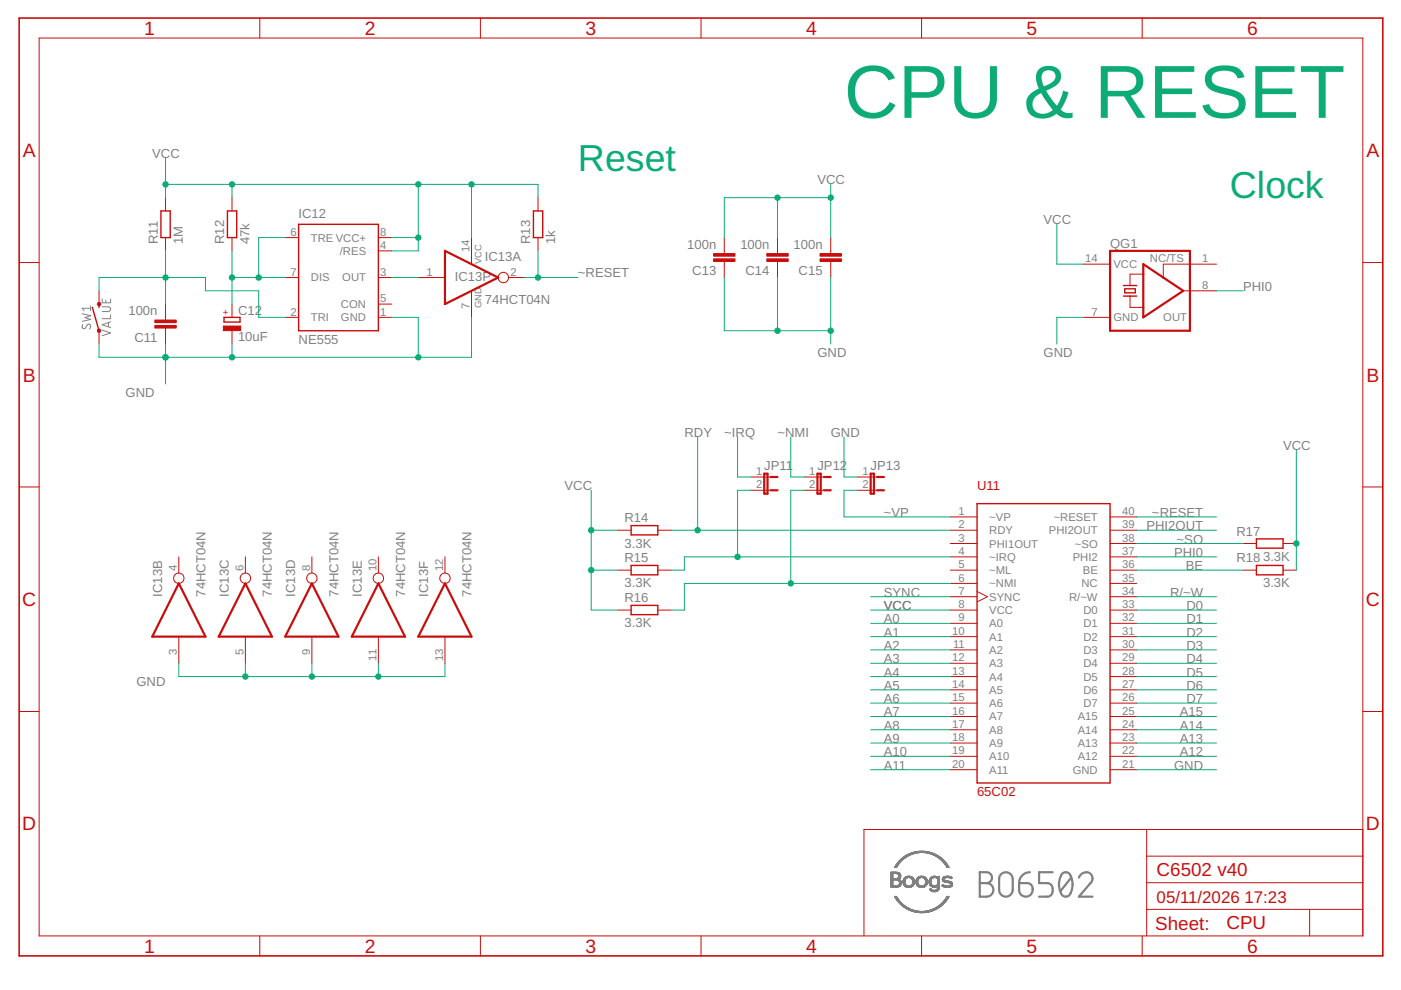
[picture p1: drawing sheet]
<svg xmlns="http://www.w3.org/2000/svg" width="297mm" height="210mm" viewBox="0 0 297 210" stroke-linecap="round" stroke-linejoin="round" font-family="sans-serif">
<g fill="none" stroke="#808080" stroke-width=".21">
<path d="M17.4 66.5l1.8 .4-1.2 .4 1.2 .4-1.8 .4M17.6 68.8a.46 .46 0 0 0-.2 .7 .46 .46 0 0 0 .7 .1l.4-.7a.45 .45 0 0 1 .6 0 .45 .45 0 0 1 0 .7l-.1 .1M19.2 65.4h-1.8l.4 .4M19.2 64.9v.9M21.7 65h1.2a.51 .51 0 0 1 .5 .6 .51 .51 0 0 1-.5 .5h-1.2M21.7 70l1.8 .6-1.8 .6M21.7 63.4v.8h1.8v-.8M22.4 63.6v.6M23 68.4v.9M23.5 68.2l-1.8 .7 1.8 .5M23.5 66.8v.8h-1.8M188.9 188.1h1.2"/>
<path d="M188.9 187.8h.4M188.9 187.7h.4M188.9 187.6h.4M188.9 187.5h.4M188.9 187.4h.4M188.9 187.3h.4M188.9 187.2h.4M188.9 187.1h.4M188.9 187h.4M188.9 186.9h.4M188.9 186.8h.4M188.9 186.7h.4"/>
<path d="M188.9 186.6h.4M188.9 186.6h1.9M188.9 186.5h1.9M188.9 186.5h1.8M188.9 186.2h.4M188.9 186.1h.4M188.9 186h.4M188.9 185.9h.4M188.9 185.8h.4M188.9 185.7h.4M188.9 185.6h.4M188.9 185.5h.4"/>
<path d="M188.9 185.4h.4M188.9 185.3h.4M188.9 185.2h.4M188.9 185.2h1.9M188.9 185.1h1.9M188.9 185.1h1.8M188.9 185l1.7 .1M188.9 185h1.6M188.9 184.9l1.4 .1M189.7 190.1h.4M189.7 183.9h.4M189.7 190.2h.5"/>
<path d="M189.8 190.2h.4M189.8 190.3h.4M189.8 190.4h.5M189.9 190.4l.4 .1M189.9 190.5h.5M189.9 183.5h.4M190 190.6h.4M190 190.6l.5 .1M190 187.8h.9M190.1 190.7h.4M190.1 185.2l.7 .1M190.1 190.8h.4"/>
<path d="M190.1 190.8h.5M190.1 183.9h-.4M190.1 183.8h-.4M190.2 190.9h.4M190.2 183.7l-.5 .1M190.2 190.9h.5M190.2 183.7h-.4M190.2 183.1h.4M190.2 186.6h.7M190.2 191h.5M190.3 183.6h-.5M190.3 191l.5 .1"/>
<path d="M190.3 183.5l-.4 .1M190.3 191.1h.5M190.3 185.3h.6M190.4 191.1h.4M190.4 183.5h-.5M190.4 191.2h.5M190.4 185.3l.5 .1M190.4 183.4h-.4M190.4 186.7h.5M190.5 191.2l.4 .1M190.5 183.3l-.5 .1M190.5 191.3h.5"/>
<path d="M190.5 188l-1.6 .1M190.5 186.7h.5M190.5 185.4h.4M190.5 183.3h-.4M190.5 186.1h.4M190.5 191.3l.6 .1M190.5 185.4l.4 .1M190.5 183.2l-.4 .1M190.6 186.4h-1.7M190.6 185.5h.4M190.6 183.2h-.5M190.6 186.8h.4"/>
<path d="M190.6 185.9h.4M190.6 191.4h.5M190.6 188h-1.7M190.6 185.6h.4M190.6 191.4l.6 .1M190.6 186.8l.4 .1M190.6 185.8h.4M190.6 185.7h.4M190.6 183.1h-.4M190.6 182.6h.5M190.7 187.5h.4M190.7 186.9h.4"/>
<path d="M190.7 187.4h.4M190.7 191.5h.5M190.7 187.9l-1.8 .1M190.7 187.3h.4M190.7 187h.4M190.7 183h-.5M190.7 187.2h.4M190.7 187.1h.4M190.7 186.3h-1.8M190.7 183h-.4M190.8 191.5l.4 .1M190.8 187.9h-1.9"/>
<path d="M190.8 186.2l-.8 .1M190.8 191.6h.5M190.8 182.9h-.5M190.8 191.6l.6 .1M190.8 186.2h-.6M190.8 182.9h-.4M190.8 182.4h.5M190.9 187.8l-2 .1M190.9 186.1l-.5 .1M190.9 182.8h-.5M190.9 186.1h-.4M190.9 191.7h.5"/>
<path d="M190.9 182.8h-.4M190.9 187.7l-.6 .1M190.9 186h-.4M191 191.7l.5 .1M191 187.7h-.6M191 182.7h-.5M191 191.8h.5M191 187.6h-.5M191 187.6h-.4M191 182.6l-.5 .1M191.1 187.5h-.5M191.1 191.9h.5"/>
<path d="M191.1 182.6h-.5M191.1 182.1h.5M191.1 191.9h.6M191.2 192h.5M191.2 182.5h-.5M191.2 182h.5M191.2 182.4l-.4 .1M191.3 192h.5M191.3 182.4h-.5M191.3 192.1h.6M191.4 192.1l.6 .1M191.4 182.3h-.5"/>
<path d="M191.5 192.2h.5M191.5 187.1h.3M191.5 187h.3M191.5 186.9h.3M191.5 186.8h.3M191.5 182.2h-.5M191.5 187.3h.4M191.5 187.2l.4 .1M191.5 187.2h.4M191.5 186.6h.4M191.5 187.3l.4 .1M191.5 192.2l.6 .1"/>
<path d="M191.5 187.5h.5M191.5 187.4h.4M191.6 186.5h.4M191.6 192.3h.6M191.6 187.5h.4M191.6 181.7h.6M191.6 187.6h.4M191.6 187.6h.5M191.7 187.7h.5M191.7 186.3h.4M191.7 192.3l.6 .1M191.7 182.1h-.6"/>
<path d="M191.7 187.7l.6 .1M191.7 192.4h.7M191.7 187.8h.6M191.8 187.8h1.8M191.8 181.9l-.6 .1M191.8 192.4l.7 .1M191.8 186.1h1.7M191.9 186.7h-.4M191.9 192.5h.7M191.9 181.9h-.6M191.9 186h1.6M191.9 187.9h1.5"/>
<path d="M191.9 186.5h-.4M192 181.8l-.6 .1M192 192.6h.7M192 188h1.4M192 186.4h-.4M192 185.9h1.4M192 181.8h-.5M192.1 192.6h.7M192.1 185.9h1.2M192.1 188h1.2M192.1 186.3h-.5M192.1 181.7l-.6 .1"/>
<path d="M192.2 192.7h.7M192.2 185.8h1M192.2 192.7h.9M192.2 186.2h-.5M192.3 188.1h.8M192.3 181.6l-.7 .1M192.3 186.1l-.6 .1M192.3 185.8h.7M192.4 192.8h.7M192.4 181.6h-.7M192.4 188.2h.5M192.4 192.8h.9"/>
<path d="M192.5 181.5l-.7 .1M192.5 186.1h-.7M192.6 192.9h.8M192.6 181.5h-.7M192.6 192.9l1 .1M192.7 181.4l-.7 .1M192.8 193h1M192.8 181.4h-.7M192.8 186.1h.8M192.9 181.3h-.7M192.9 193l1.1 .1M193 186.1l.6 .1"/>
<path d="M193 193.1h1.2M193.1 181.3h-.9M193.1 186.2h.6M193.1 193.1l1.5 .1M193.1 181.2h-.7M193.2 186.2l.5 .1M193.3 186.3h.4M193.3 187.6h.4M193.3 186.4h.4M193.3 181.1l-.9 .1M193.4 193.2h1.6M193.4 186.4h.4"/>
<path d="M193.4 186.5h.4M193.4 181.1h-.8M193.4 187.4h.4M193.4 186.6h.4M193.5 186.6h.3M193.5 193.2h3.9M193.5 187.9h-1.6M193.5 186.7h.4M193.5 180.8h3.9M193.5 187.2h.4M193.5 186.8h.4M193.5 187.1h.4"/>
<path d="M193.5 187h.4M193.5 186.9h.4M193.6 187.8h-.6M193.6 181l-1 .1M193.7 187.7l-.6 .1M193.7 193.3h3.5M193.7 180.7h3.5M193.7 187.7h-.5M193.7 187.6h-.4M193.8 187.5h-.4M193.8 181h-1M193.8 193.3h3.2"/>
<path d="M193.8 187.4h-.4M193.8 180.7h3.2M193.8 187.3h-.3M193.9 187.2l-.4 .1M194 180.9l-1.1 .1M194.1 180.6h2.6M194.2 193.4h2.5M194.2 180.9h-1.2M194.2 187.1h.4M194.2 187h.4M194.2 186.9h.4M194.2 187.2h.4"/>
<path d="M194.2 186.8h.4M194.2 186.7h.4M194.2 187.3l.4 .1M194.2 187.3h.4M194.2 187.2l.4 .1M194.3 187.4h.4M194.3 186.6h.3M194.3 187.5h.4M194.3 186.5h.4M194.3 187.6h.5M194.4 193.4h2.1M194.4 187.6h.4"/>
<path d="M194.4 180.6h2.1M194.4 187.7h.5M194.4 187.7l.6 .1M194.5 187.8h.6M194.5 187.8h1.8M194.6 186.8h-.4M194.6 186.1h1.6M194.6 180.8l-1.5 .1M194.6 187.9h1.6M194.6 186.7h-.4M194.6 186.6h-.4M194.6 186h1.6"/>
<path d="M194.7 186.5h-.4M194.7 185.9h1.4M194.8 188h1.3M194.8 186.4h-.5M194.8 185.9h1.2M194.8 193.5h1.3M194.8 188h1.2M194.8 180.5h1.3M194.8 186.3h-.4M194.9 186.2l-.5 .1M194.9 185.8h1M195 186.2h-.6"/>
<path d="M195 180.8h-1.6M195 188.1h.8M195.1 186.1l-.6 .1M195.1 185.8h.7M195.2 188.2h.5M195.2 186.1h-.7M195.6 186.1h.7M195.8 186.1l.5 .1M195.9 186.2h.5M195.9 180.8h1.6M195.9 186.2l.5 .1M196 186.3h.4"/>
<path d="M196 187.6h.4M196 186.4h.5M196.1 186.4h.4M196.1 187.5h.4M196.1 186.5h.4M196.2 186.5h.4M196.2 187.9l-1.5 .1M196.2 186.6h.4M196.2 187.3h.4M196.2 187.2h.4M196.2 186.8h.4M196.2 186.7h.4"/>
<path d="M196.3 187.1h.3M196.3 187h.3M196.3 186.9h.3M196.3 186.8h.3M196.3 180.8l1.4 .1M196.3 187.8h-.6M196.4 187.7l-.6 .1M196.4 187.7h-.5M196.5 187.6h-.5M196.5 187.5h-.4M196.6 187.4h-.4M196.6 187.3l-.4 .1"/>
<path d="M196.6 187.2l-.4 .1M196.7 180.9h1.1M196.9 180.9l1.1 .1M197 187.2h.4M197 187.1h.4M197 187h.3M197 186.9h.3M197 186.8h.4M197 186.7h.4M197 187.3l.4 .1M197 187.3h.4M197 186.6h.4"/>
<path d="M197.1 187.4h.3M197.1 186.5h.3M197.1 188.6h.4M197.1 187.5h.4M197.1 181h1M197.1 188.6l.5 .1M197.1 187.6h.4M197.1 188.7h.7M197.1 187.6h.5M197.2 188.5h.2M197.2 187.7h.5M197.2 188.7l1.7 .1"/>
<path d="M197.2 187.7l.6 .1M197.3 188.8h1.6M197.3 188.4h.1M197.3 181l.9 .1M197.3 187.8h.7M197.3 188.8h1.5M197.3 187.8h1.9M197.3 186.1h1.9M197.4 186.8l-.4 .1M197.4 188.9h1.4M197.4 186.7l-.4 .1M197.4 186h1.8"/>
<path d="M197.4 187.9h1.8M197.4 186.6h-.4M197.5 186.5h-.4M197.5 181.1h.8M197.5 185.9h1.2M197.5 189h1.2M197.5 186.4h-.4M197.5 193.2h-1.6M197.5 188h1.1M197.6 181.1l.8 .1M197.6 189h1M197.6 186.3h-.5"/>
<path d="M197.6 186.2l-.4 .1M197.7 188h.9M197.7 185.8h.9M197.7 193.1l-1.4 .1M197.7 186.2h-.5M197.7 181.2h.8M197.8 189.1h.6M197.8 186.1l-.5 .1M197.8 185.8h.6M197.8 181.3h.8M197.8 193.1h-1.1M198 188.1h.3"/>
<path d="M198 193l-1.1 .1M198 181.3h.7M198 186.1h-.7M198.1 193h-1M198.1 181.4h.7M198.2 181.4l.7 .1M198.2 192.9l-.9 .1M198.3 187.8h.9M198.3 192.9h-.8M198.3 186.1h.9M198.3 181.5h.7M198.4 181.5l.7 .1"/>
<path d="M198.4 192.8h-.8M198.4 187.8h.8M198.5 192.8h-.8M198.5 186.1h.7M198.5 181.6h.6M198.6 187.7h.6M198.6 181.6l.6 .1M198.6 186.2h.6M198.6 192.7h-.8M198.6 188.6h.5M198.7 187.6h.5M198.7 186.2h.5"/>
<path d="M198.7 181.7h.6M198.7 192.7h-.7M198.7 187.9l-1.2 .1M198.8 186.3h.4M198.8 181.7l.6 .1M198.8 188.3h.4M198.8 187.5h.4M198.8 192.6h-.7M198.8 188.2h.4M198.8 188.1h.4M198.8 188h.4M198.8 187.9h.4"/>
<path d="M198.8 187.4h.4M198.8 187.3h.4M198.8 187.2h.4M198.8 187.1h.4M198.8 187h.4M198.8 186.9h.4M198.8 186.8h.4M198.8 186.7h.4M198.8 186.6h.4M198.8 186.5h.4M198.8 186.4h.4M198.8 185.9h.4"/>
<path d="M198.8 185.8h.4M198.8 181.8h.6M198.9 192.6h-.7M198.9 181.8l.6 .1M199 192.5h-.7M199 188.7h-.6M199 181.9h.6M199 188.6l-.5 .1M199.1 192.4l-.7 .1M199.1 188.6h-.5M199.1 181.9l.5 .1M199.1 188.5h-.4"/>
<path d="M199.1 192.4h-.6M199.1 188.4h-.4M199.2 188.4h-.4M199.2 182h.5M199.2 192.3l-.6 .1M199.2 182.1h.6M199.3 192.3h-.7M199.3 182.1h.5M199.3 182.2h.6M199.3 192.2l-.5 .1M199.4 182.2h.5M199.4 192.2h-.6"/>
<path d="M199.5 191.7h.5M199.5 182.3h.5M199.5 192.1l-.6 .1M199.5 182.3l.5 .1M199.6 192.1h-.6M199.6 182.4h.5M199.6 192h-.5M199.7 192h-.6M199.7 182.5h.5M199.7 187.8h2.2M199.7 187.8h.8M199.7 191.9h-.5"/>
<path d="M199.7 187.7l.6 .1M199.7 182.5l.6 .1M199.8 187.7h.4M199.8 187.9h2M199.8 186.5h.4M199.8 186.4h.4M199.8 182.6h.5M199.8 191.9h-.6M199.8 187.6h.2M199.8 186.6h.5M199.8 186.6h.4M199.8 186.7h.6"/>
<path d="M199.9 187.5h.1M199.9 186.7l.8 .1M199.9 182.6l.4 .1M199.9 191.8h-.6M199.9 187.9h1.8M199.9 186.8h1.1M199.9 182.7h.5M199.9 191.8h-.5M199.9 186.8l1.5 .1M199.9 186.1h1.9M200 182.8h.4M200 186h1.8"/>
<path d="M200 188h1.7M200 186.9h1.5M200 182.8h.5M200 191.6l-.5 .1M200 182.9h.5M200.1 186.9l1.6 .1M200.1 191.6h-.5M200.1 185.9h1.6M200.1 182.9h.5M200.1 188h1.5M200.1 191.5l-.5 .1M200.2 185.9h1.4"/>
<path d="M200.2 183h.4M200.2 191.5h-.5M200.2 187h1.5M200.2 186.4h-.4M200.2 186.3h-.4M200.2 186.2l-.4 .1M200.2 183.1h.5M200.3 191.4l-.6 .1M200.3 183.1h.4M200.3 191.4h-.5M200.3 187l1.5 .1M200.3 185.8h1.2"/>
<path d="M200.3 183.2h.5M200.3 191.3l-.5 .1M200.3 188.1h1.1M200.3 186.2h-.5M200.3 183.2l.5 .1M200.4 191.3h-.5M200.4 183.3h.4M200.4 191.2l-.5 .1M200.4 190.7h.5M200.4 186.1l-.5 .1M200.4 183.3l.5 .1M200.4 185.8h.9"/>
<path d="M200.5 191.2h-.5M200.5 183.4h.4M200.5 191.1l-.5 .1M200.5 183.4l.4 .1M200.6 191.1h-.5M200.6 183.5h.4M200.6 188.2h.6M200.6 183.5l.4 .1M200.6 191l-.5 .1M200.6 187.1h1.3M200.6 183.6h.4M200.6 191h-.4"/>
<path d="M200.6 183.6l.5 .1M200.7 190.9h-.5M200.7 186.1h-.8M200.7 183.7h.4M200.7 183.7l.4 .1M200.7 190.9h-.4M200.7 183.8h.4M200.8 190.8h-.5M200.8 183.9h.4M200.8 190.7h-.4M200.9 187.1l1 .1M200.9 190.6h-.5"/>
<path d="M200.9 190.5l-.4 .1M201 190.5h-.5M201 190.4l-.4 .1M201 190.4h-.4M201.1 190.3l-.5 .1M201.1 190.3h-.4M201.1 186.1h.7M201.1 190.2h-.4M201.2 190.1h-.4M201.2 187.2h.7M201.4 186.1h.4M201.4 187.2l.6 .1"/>
<path d="M201.5 186.2h.3M201.5 187.7h.5M201.5 187.3h.5M201.6 187.6h.4M201.6 187.3l.4 .1M201.6 187.5h.4M201.6 187.4h.4M201.6 186.2h.1M201.7 186.3h.1M201.9 187.8h-.6M201.9 187.7l-.5 .1M202 187.6h-.4"/>
</g>
<path d="M207.7 184.9h1.5a1.15 1.15 0 0 1 1.1 1.2 1.15 1.15 0 0 1-1.1 1.1 1.44 1.44 0 0 1 1.4 1.5 1.44 1.44 0 0 1-1.4 1.4h-1.5zM207.7 187.2h1.5M212.2 185.5a1.45 1.45 0 0 1 1.6-.5 1.45 1.45 0 0 1 .9 1.4v2.3a1.44 1.44 0 0 1-1.4 1.4 1.44 1.44 0 0 1-1.5-1.4l.1-2.6zM216.1 187.2h1.7a1.45 1.45 0 0 1 1.2 1.6 1.45 1.45 0 0 1-1.5 1.3l-.6-.1-.5-.4a2.77 2.77 0 0 1-.3-2.4zM218.4 184.9a2.29 2.29 0 0 0-2.3 2.3M223.2 184.9h-2.9v2.3h1.7a1.46 1.46 0 0 1 1.2 1.5 1.46 1.46 0 0 1-1.2 1.4h-1.7M225.2 185.2a1.17 1.17 0 0 1 1.3-.2 1.17 1.17 0 0 1 .7 1.1 3.8 3.8 0 0 1-.7 3.9 1.2 1.2 0 0 1-1.7-1 4.2 4.2 0 0 1 .4-3.8zM227.1 186.1l-2.3 2.9M228.7 186.1a1.43 1.43 0 0 1 1.8-1.2 1.43 1.43 0 0 1 1 1.9l-2.8 3.3h2.9" fill="none" stroke="#808080" stroke-width=".47"/>
<g fill="none" stroke="#c90d0c" stroke-width=".21">
<path d="M8.3 8.1h280.6v190.3h-280.6zM55.1 3.8v4.3M101.9 3.8v4.3M148.6 3.8v4.3M195.4 3.8v4.3M242.2 3.8v4.3M4.1 55.7h4.2M35.1 41.9v2.8M35.1 50.4v2.8M49.2 41.9v2.8M49.2 50.4v2.8M60.5 50.4h2.8"/>
<path d="M60.5 58.8h2.8M80.2 50.4h2.9M80.2 58.8h2.9M80.2 53.2h2.9M88.7 58.8h5.6M100 50.4v5.6M107.8 58.8h3.5M114.1 41.9v2.8M114.1 50.4v2.8M153.6 50.4v3.4M153.6 55.5v3.3M164.8 50.4v3.4"/>
<path d="M164.8 55.5v3.3M176.1 50.4v3.4M176.1 55.5v3.3M229.7 56h5.7M242.4 58.1h-2.8v2.4M257.9 56h-11.3v2.8M288.9 55.7h4.3M21 61.7v2.8M21 70.1v2.8M35.1 64.5v3.4M35.1 69.6v3.3M49.2 64.5v2.8"/>
<path d="M49.2 70.1v2.8M60.5 67.3h2.8M80.2 67.3h2.9M80.2 64.5h2.9M100 61.7v5.6M229.7 67.3h5.7M239.6 62.8v2.4h2.8M250.9 61.7h7M4.1 103.3h4.2M37.9 118.1v3.4M52 118.1v3.4M66.1 118.1v3.4"/>
<path d="M80.2 118.1v3.4M94.3 118.1v3.4M131 112.4h2.8M139.5 112.4h2.8M159.2 101.1h4.2M159.2 103.9h4.2M170.5 101.1h4.2M170.5 103.9h4.2M181.8 101.1h4.2M181.8 103.9h4.2M201.5 109.6h5.7M201.5 112.4h5.7"/>
<path d="M201.5 115.2h5.7M201.5 118.1h5.7M235.4 109.6h5.6M235.4 112.4h5.6M235.4 115.2h5.6M235.4 118.1h5.6M263.6 115.2h2.8M272 115.2h2.8M288.9 103.3h4.3M37.9 135v5.6M52 135v5.6M66.1 135v5.6"/>
<path d="M80.2 135v5.6M94.3 135v5.6M131 120.9h2.8M131 129.3h2.8M139.5 120.9h2.8M139.5 129.3h2.8M201.5 120.9h5.7M201.5 123.7h5.7M201.5 126.5h5.7M201.5 129.3h5.7M201.5 132.2h5.7M201.5 135h5.7"/>
<path d="M201.5 137.8h5.7M207.2 125.4l2.2 1.1-2.2 1.1M235.4 120.9h5.6M235.4 123.7h5.6M235.4 126.5h5.6M235.4 129.3h5.6M235.4 132.2h5.6M235.4 135h5.6M235.4 137.8h5.6M263.6 120.9h2.8M272 120.9h2.8M4.1 150.9h4.2"/>
<path d="M201.5 140.6h5.7M201.5 143.4h5.7M201.5 146.3h5.7M201.5 149.1h5.7M201.5 151.9h5.7M201.5 154.7h5.7M201.5 157.5h5.7M235.4 140.6h5.6M235.4 143.4h5.6M235.4 146.3h5.6M235.4 149.1h5.6M235.4 151.9h5.6"/>
<path d="M235.4 154.7h5.6M235.4 157.5h5.6M288.9 150.9h4.3M201.5 160.4h5.7M201.5 163.2h5.7M235.4 160.4h5.6M235.4 163.2h5.6M243.1 175.9v22.5M288.9 175.9h-105.7v22.5M55.1 198.4v4.3M101.9 198.4v4.3M148.6 198.4v4.3"/>
<path d="M195.4 198.4v4.3M242.2 198.4v4.3M243.1 192.8h45.8M243.1 187.2h45.8M243.1 181.5h45.8M277.7 192.8v5.6"/>
<circle cx="106.7" cy="58.8" r="1.1"/>
<circle cx="37.9" cy="122.6" r="1.1"/>
<circle cx="52" cy="122.6" r="1.1"/>
<circle cx="66.1" cy="122.6" r="1.1"/>
<circle cx="80.2" cy="122.6" r="1.1"/>
<circle cx="94.3" cy="122.6" r="1.1"/>
</g>
<g fill="none" stroke="#c90d0c" stroke-width=".3">
<path d="M34.1 44.7h2v5.7h-2zM48.2 44.7h2v5.7h-2zM63.3 47.6h16.9v22.5h-16.9zM113.1 44.7h2v5.7h-2zM19.6 65.2l1.4 4.9M21 64.5v.7M47.5 67.3h3.4v1h-3.4zM238.2 62.8h2.8M238.2 60.5h2.8M238.5 61.2h2.2v.9h-2.2zM133.8 111.4h5.7v2h-5.7zM133.8 119.9h5.7v2h-5.7z"/>
<path d="M207.2 106.8h28.2v59.2h-28.2zM266.4 119.9h5.6v2h-5.6zM266.4 114.3h5.6v1.9h-5.6zM133.8 128.4h5.7v1.9h-5.7z"/>
</g>
<g fill="none" stroke="#c90d0c" stroke-width=".47">
<path d="M94.3 53.2l11.3 5.6-11.3 5.7zM235.4 53.2h16.9v16.9h-16.9zM242.4 56l8.5 5.7-8.5 5.6zM162 100.4h.7v4.3h-.7zM163.4 101.1h1.4M163.4 103.9h1.4M173.3 100.4h.7v4.3h-.7zM174.7 101.1h1.4M174.7 103.9h1.4M184.6 100.4h.7v4.3h-.7zM186 101.1h1.4M186 103.9h1.4"/>
<path d="M37.9 123.7l5.7 11.3h-11.3zM52 123.7l5.7 11.3h-11.3zM66.1 123.7l5.7 11.3h-11.3zM80.2 123.7l5.7 11.3h-11.3zM94.3 123.7l5.7 11.3h-11.3z"/>
</g>
<g fill="#c90d0c" stroke="#c90d0c" stroke-width=".21">
<path d="M173.9 53.8h4.5v.5h-4.5z"/>
<path d="M173.9 54.9h4.5v.5h-4.5z"/>
<path d="M162.6 53.8h4.5v.5h-4.5z"/>
<path d="M162.6 54.9h4.5v.5h-4.5z"/>
<path d="M47.3 69.1h3.7v1h-3.7z"/>
<path d="M32.8 67.9h4.6v.5h-4.6z"/>
<path d="M32.8 69h4.6v.6h-4.6z"/>
<path d="M151.3 53.8h4.5v.5h-4.5z"/>
<path d="M151.3 54.9h4.5v.5h-4.5z"/>
</g>
<path d="M4.1 3.8h289.1v198.9h-289.1z" fill="none" stroke="#c90d0c" stroke-width=".34"/>
<g fill="#c90d0c" stroke="#c90d0c" stroke-width=".21">
<circle cx="21" cy="70.1" r=".37"/>
<circle cx="21" cy="64.5" r=".37"/>
</g>
<g fill="none" stroke="#0dab76" stroke-width=".21">
<path d="M35.1 33.4v8.5M35.1 39.1h79v2.8M49.2 39.1v2.8M88.7 39.1v14.1h-5.6M100 39.1v11.3M176.1 39.1v11.3M35.1 53.2v11.3M49.2 53.2v11.3M49.2 58.8h11.3M60.5 50.4h-5.7v8.4M83.1 50.4h5.6M83.1 58.8h5.6"/>
<path d="M111.3 58.8h11.2M114.1 53.2v5.6M153.6 58.8v11.3h22.5M164.8 41.9v8.5M164.8 58.8v11.3M176.1 41.9h-22.5v8.5M176.1 58.8v14.1M224.1 47.6v8.4h5.6M21 61.7v-2.9h22.6v2.9h11.2v5.6h5.7M35.1 72.9v8.5M49.2 72.9v2.9M83.1 67.3h5.6v8.5"/>
<path d="M100 67.3v8.5h-79v-2.9M229.7 67.3h-5.6v5.6M257.9 61.7h5.7M147.9 92.7v19.7M156.4 92.7v8.4h2.8M167.7 92.7v8.4h2.8M178.9 92.7v8.4h2.9M274.8 95.5v25.4M125.3 103.9v25.4h5.7M125.3 112.4h5.7M142.3 112.4h59.2M159.2 103.9h-2.8v14.2"/>
<path d="M170.5 103.9h-2.8v19.8M181.8 103.9h-2.9v5.7h22.6M201.5 118.1h-56.4v2.8h-2.8M241 112.4h16.9M241 109.6h16.9M241 118.1h16.9M241 115.2h22.6M125.3 120.9h5.7M184.6 137.8h16.9M184.6 135h16.9M184.6 132.2h16.9M184.6 129.3h16.9"/>
<path d="M184.6 126.5h16.9M201.5 123.7h-56.4v5.6h-2.8M241 137.8h16.9M241 135h16.9M241 132.2h16.9M241 129.3h16.9M241 120.9h22.6M241 126.5h16.9M37.9 140.6v2.8h56.4v-2.8M52 140.6v2.8M66.1 140.6v2.8M80.2 140.6v2.8"/>
<path d="M184.6 151.9h16.9M184.6 154.7h16.9M184.6 157.5h16.9M184.6 149.1h16.9M184.6 146.3h16.9M184.6 143.4h16.9M184.6 140.6h16.9M241 151.9h16.9M241 154.7h16.9M241 157.5h16.9M241 149.1h16.9M241 146.3h16.9"/>
<path d="M241 143.4h16.9M241 140.6h16.9M184.6 160.4h16.9M184.6 163.2h16.9M241 160.4h16.9M241 163.2h16.9"/>
</g>
<g fill="#0dab76" stroke="#0dab76" stroke-width=".21">
<circle cx="176.1" cy="70.1" r=".57"/>
<circle cx="164.8" cy="70.1" r=".57"/>
<circle cx="80.2" cy="143.4" r=".57"/>
<circle cx="66.1" cy="143.4" r=".57"/>
<circle cx="52" cy="143.4" r=".57"/>
<circle cx="35.1" cy="75.8" r=".57"/>
<circle cx="49.2" cy="75.8" r=".57"/>
<circle cx="88.7" cy="75.8" r=".57"/>
<circle cx="125.3" cy="112.4" r=".57"/>
<circle cx="125.3" cy="120.9" r=".57"/>
<circle cx="274.8" cy="115.2" r=".57"/>
<circle cx="176.1" cy="41.9" r=".57"/>
<circle cx="164.8" cy="41.9" r=".57"/>
<circle cx="88.7" cy="50.4" r=".57"/>
<circle cx="49.2" cy="39.1" r=".57"/>
<circle cx="35.1" cy="39.1" r=".57"/>
<circle cx="88.7" cy="39.1" r=".57"/>
<circle cx="100" cy="39.1" r=".57"/>
<circle cx="114.1" cy="58.8" r=".57"/>
<circle cx="147.9" cy="112.4" r=".57"/>
<circle cx="156.4" cy="118.1" r=".57"/>
<circle cx="167.7" cy="123.7" r=".57"/>
<circle cx="54.8" cy="58.8" r=".57"/>
<circle cx="49.2" cy="58.8" r=".57"/>
<circle cx="35.1" cy="58.8" r=".57"/>
</g>
<text font-size="15.9" fill="#0dab76" x="178.9" y="25">CPU &amp; RESET</text>
<g font-size="8" fill="#0dab76">
<text x="122.5" y="36.3">Reset</text>
<text x="260.7" y="41.9">Clock</text>
</g>
<g font-size="4.1" fill="#c90d0c">
<text x="30.6" y="7.4">1</text>
<text x="77.3" y="7.4">2</text>
<text x="124.1" y="7.4">3</text>
<text x="170.9" y="7.4">4</text>
<text x="217.7" y="7.4">5</text>
<text x="264.4" y="7.4">6</text>
<text x="4.8" y="33.3">A</text>
<text x="289.7" y="33.3">A</text>
<text x="4.8" y="80.9">B</text>
<text x="289.7" y="80.9">B</text>
<text x="4.7" y="128.5">C</text>
<text x="289.6" y="128.5">C</text>
<text x="4.7" y="176.1">D</text>
<text x="289.6" y="176.1">D</text>
<text x="30.6" y="202">1</text>
<text x="77.3" y="202">2</text>
<text x="124.1" y="202">3</text>
<text x="170.9" y="202">4</text>
<text x="217.7" y="202">5</text>
<text x="264.4" y="202">6</text>
</g>
<g font-size="4" fill="#c90d0c">
<text x="245.2" y="185.7">C6502 v40</text>
<text x="244.9" y="197.2">Sheet:</text>
<text x="260" y="197">CPU</text>
</g>
<g font-size="3.6" fill="#c90d0c">
<text x="245.2" y="191.4">05/11/2026</text>
<text x="263.9" y="191.4">17:23</text>
</g>
<g font-size="2.8" fill="#808080">
<text x="32.3" y="33.5">VCC</text>
<text x="173.3" y="39.1">VCC</text>
<text x="63.3" y="46.1">IC12</text>
<text x="221.3" y="47.6">VCC</text>
<text x="33.4" y="51.8" transform="rotate(-90 33.4 51.8)">R11</text>
<text x="38.8" y="51.8" transform="rotate(-90 38.8 51.8)">1M</text>
<text x="47.5" y="51.8" transform="rotate(-90 47.5 51.8)">R12</text>
<text x="52.9" y="51.8" transform="rotate(-90 52.9 51.8)">47k</text>
<text x="112.4" y="51.8" transform="rotate(-90 112.4 51.8)">R13</text>
<text x="117.7" y="51.8" transform="rotate(-90 117.7 51.8)">1k</text>
<text x="145.7" y="52.8">100n</text>
<text x="157" y="52.8">100n</text>
<text x="168.3" y="52.8">100n</text>
<text x="235.4" y="52.5">QG1</text>
<text x="96.4" y="59.5">IC13P</text>
<text x="102.8" y="55.3">IC13A</text>
<text x="122.5" y="58.8">~RESET</text>
<text x="146.8" y="58.4">C13</text>
<text x="158.1" y="58.4">C14</text>
<text x="169.3" y="58.4">C15</text>
<text x="102.8" y="64.5">74HCT04N</text>
<text x="263.6" y="61.7">PHI0</text>
<text x="27.2" y="66.9">100n</text>
<text x="50.5" y="66.8">C12</text>
<text x="28.5" y="72.5">C11</text>
<text x="50.5" y="72.4">10uF</text>
<text x="63.3" y="72.9">NE555</text>
<text x="173.3" y="75.8">GND</text>
<text x="221.3" y="75.8">GND</text>
<text x="26.6" y="84.2">GND</text>
<text x="145.1" y="92.7">RDY</text>
<text x="153.6" y="92.7">~IRQ</text>
<text x="164.8" y="92.7">~N</text>
<text x="168.5" y="92.7">MI</text>
<text x="176.1" y="92.7">GND</text>
<text x="272" y="95.5">VCC</text>
<text x="162" y="99.7">JP11</text>
<text x="173.3" y="99.7">JP12</text>
<text x="184.6" y="99.7">JP13</text>
<text x="119.7" y="104">VCC</text>
<text x="132.4" y="110.8">R14</text>
<text x="187.4" y="109.6">~VP</text>
<text x="243.1" y="112.4">PHI2OUT</text>
<text x="244.2" y="109.6">~RESET</text>
<text x="262.2" y="113.6">R17</text>
<text x="132.4" y="116.1">3.3K</text>
<text x="132.4" y="119.2">R15</text>
<text x="248.9" y="118.1">PHI0</text>
<text x="249.5" y="115.2">~SO</text>
<text x="262.2" y="119.2">R18</text>
<text x="267.8" y="118.9">3.3K</text>
<text x="132.4" y="124.5">3.3K</text>
<text x="251.4" y="120.9">BE</text>
<text x="267.8" y="124.5">3.3K</text>
<text x="34.4" y="126.5" transform="rotate(-90 34.4 126.5)">IC13B</text>
<text x="43.6" y="126.5" transform="rotate(-90 43.6 126.5)">74HCT04N</text>
<text x="48.5" y="126.5" transform="rotate(-90 48.5 126.5)">IC13C</text>
<text x="57.7" y="126.5" transform="rotate(-90 57.7 126.5)">74HCT04N</text>
<text x="62.6" y="126.5" transform="rotate(-90 62.6 126.5)">IC13D</text>
<text x="71.8" y="126.5" transform="rotate(-90 71.8 126.5)">74HCT04N</text>
<text x="76.7" y="126.5" transform="rotate(-90 76.7 126.5)">IC13E</text>
<text x="85.9" y="126.5" transform="rotate(-90 85.9 126.5)">74HCT04N</text>
<text x="90.8" y="126.5" transform="rotate(-90 90.8 126.5)">IC13F</text>
<text x="100" y="126.5" transform="rotate(-90 100 126.5)">74HCT04N</text>
<text x="132.4" y="127.7">R16</text>
<text x="187.4" y="129.3">VCC</text>
<text x="187.4" y="126.5">SYNC</text>
<text x="248.1" y="126.5">R/~W</text>
<text x="251.5" y="129.3">D0</text>
<text x="132.4" y="133">3.3K</text>
<text x="187.4" y="137.8">A2</text>
<text x="187.4" y="135">A1</text>
<text x="187.4" y="132.2">A0</text>
<text x="251.5" y="132.2">D1</text>
<text x="251.5" y="135">D2</text>
<text x="251.5" y="137.8">D3</text>
<text x="187.4" y="143.4">A4</text>
<text x="187.4" y="140.6">A3</text>
<text x="251.5" y="140.6">D4</text>
<text x="251.5" y="143.4">D5</text>
<text x="28.9" y="145.4">GND</text>
<text x="187.4" y="149.1">A6</text>
<text x="187.4" y="146.3">A5</text>
<text x="251.5" y="146.3">D6</text>
<text x="251.5" y="149.1">D7</text>
<text x="187.4" y="154.7">A8</text>
<text x="187.4" y="151.9">A7</text>
<text x="250.2" y="151.9">A15</text>
<text x="250.2" y="154.7">A14</text>
<text x="187.4" y="160.4">A10</text>
<text x="187.4" y="157.5">A9</text>
<text x="250.2" y="157.5">A13</text>
<text x="250.2" y="160.4">A12</text>
<text x="187.4" y="163.2">A11</text>
<text x="248.9" y="163.2">GND</text>
</g>
<g font-size="2.8" fill="#c90d0c">
<text x="207.2" y="104">U11</text>
<text x="207.2" y="168.8">65C02</text>
</g>
<g font-size="2.4" fill="#808080">
<text x="61.6" y="50">6</text>
<text x="65.9" y="51.2">TRE VCC+</text>
<text x="80.6" y="50">8</text>
<text x="80.6" y="52.8">4</text>
<text x="99.6" y="53.4" transform="rotate(-90 99.6 53.4)">14</text>
<text x="61.6" y="58.4">7</text>
<text x="65.9" y="59.7">DIS</text>
<text x="72.1" y="54">/RES</text>
<text x="72.6" y="59.7">OUT</text>
<text x="80.6" y="58.4">3</text>
<text x="90.4" y="58.4">1</text>
<text x="108.2" y="58.4">2</text>
<text x="230.1" y="55.6">14</text>
<text x="236.1" y="56.9">VCC</text>
<text x="243.8" y="55.4">NC/TS</text>
<text x="254.9" y="55.6">1</text>
<text x="72.3" y="65.3">CON</text>
<text x="80.6" y="64.1">5</text>
<text x="99.6" y="65.6" transform="rotate(-90 99.6 65.6)">7</text>
<text x="254.9" y="61.3">8</text>
<text x="61.6" y="66.9">2</text>
<text x="65.9" y="68.1">TRI</text>
<text x="72.3" y="68.1">GND</text>
<text x="80.6" y="66.9">1</text>
<text x="231.4" y="66.9">7</text>
<text x="236.1" y="68.1">GND</text>
<text x="246.6" y="68.1">OUT</text>
<text x="160.3" y="100.7">1</text>
<text x="171.6" y="100.7">1</text>
<text x="182.9" y="100.7">1</text>
<text x="160.3" y="103.6">2</text>
<text x="171.6" y="103.6">2</text>
<text x="182.9" y="103.6">2</text>
<text x="203.2" y="109.2">1</text>
<text x="203.2" y="112">2</text>
<text x="209.7" y="110.4">~VP</text>
<text x="209.7" y="113.3">RDY</text>
<text x="222.4" y="113.3">PHI2OUT</text>
<text x="223.4" y="110.4">~RESET</text>
<text x="238" y="112">39</text>
<text x="238" y="109.2">40</text>
<text x="203.2" y="114.8">3</text>
<text x="203.2" y="117.7">4</text>
<text x="209.7" y="116.1">PHI1OUT</text>
<text x="209.7" y="118.9">~IRQ</text>
<text x="227.5" y="118.9">PHI2</text>
<text x="227.9" y="116.1">~SO</text>
<text x="238" y="117.7">37</text>
<text x="238" y="114.8">38</text>
<text x="37.5" y="121.1" transform="rotate(-90 37.5 121.1)">4</text>
<text x="51.6" y="121.1" transform="rotate(-90 51.6 121.1)">6</text>
<text x="65.7" y="121.1" transform="rotate(-90 65.7 121.1)">8</text>
<text x="79.8" y="121.1" transform="rotate(-90 79.8 121.1)">10</text>
<text x="93.9" y="121.1" transform="rotate(-90 93.9 121.1)">12</text>
<text x="203.2" y="120.5">5</text>
<text x="203.2" y="123.3">6</text>
<text x="209.7" y="121.7">~ML</text>
<text x="209.7" y="124.5">~NMI</text>
<text x="229.3" y="124.5">NC</text>
<text x="229.6" y="121.7">BE</text>
<text x="238" y="123.3">35</text>
<text x="238" y="120.5">36</text>
<text x="203.2" y="126.1">7</text>
<text x="203.2" y="128.9">8</text>
<text x="203.2" y="131.8">9</text>
<text x="209.7" y="127.4">SYNC</text>
<text x="209.7" y="130.2">VCC</text>
<text x="226.7" y="127.4">R/~W</text>
<text x="229.7" y="130.2">D0</text>
<text x="238" y="131.8">32</text>
<text x="238" y="128.9">33</text>
<text x="238" y="126.1">34</text>
<text x="201.9" y="134.6">10</text>
<text x="202.1" y="137.4">11</text>
<text x="209.7" y="133">A0</text>
<text x="209.7" y="135.8">A1</text>
<text x="229.7" y="135.8">D2</text>
<text x="229.7" y="133">D1</text>
<text x="238" y="137.4">30</text>
<text x="238" y="134.6">31</text>
<text x="37.5" y="138.9" transform="rotate(-90 37.5 138.9)">3</text>
<text x="51.6" y="138.9" transform="rotate(-90 51.6 138.9)">5</text>
<text x="65.7" y="138.9" transform="rotate(-90 65.7 138.9)">9</text>
<text x="79.8" y="140.1" transform="rotate(-90 79.8 140.1)">11</text>
<text x="93.9" y="140.2" transform="rotate(-90 93.9 140.2)">13</text>
<text x="201.9" y="140.2">12</text>
<text x="201.9" y="143">13</text>
<text x="209.7" y="138.6">A2</text>
<text x="209.7" y="141.5">A3</text>
<text x="229.7" y="141.5">D4</text>
<text x="229.7" y="138.6">D3</text>
<text x="238" y="143">28</text>
<text x="238" y="140.2">29</text>
<text x="201.9" y="145.9">14</text>
<text x="201.9" y="148.7">15</text>
<text x="209.7" y="144.3">A4</text>
<text x="209.7" y="147.1">A5</text>
<text x="209.7" y="149.9">A6</text>
<text x="229.7" y="149.9">D7</text>
<text x="229.7" y="147.1">D6</text>
<text x="229.7" y="144.3">D5</text>
<text x="238" y="148.7">26</text>
<text x="238" y="145.9">27</text>
<text x="201.9" y="151.5">16</text>
<text x="201.9" y="154.3">17</text>
<text x="209.7" y="152.8">A7</text>
<text x="209.7" y="155.6">A8</text>
<text x="228.5" y="155.6">A14</text>
<text x="228.5" y="152.8">A15</text>
<text x="238" y="154.3">24</text>
<text x="238" y="151.5">25</text>
<text x="201.9" y="157.1">18</text>
<text x="201.9" y="160">19</text>
<text x="209.7" y="158.4">A9</text>
<text x="209.7" y="161.2">A10</text>
<text x="228.5" y="161.2">A12</text>
<text x="228.5" y="158.4">A13</text>
<text x="238" y="160">22</text>
<text x="238" y="157.1">23</text>
<text x="201.9" y="162.8">20</text>
<text x="209.7" y="164">A11</text>
<text x="227.4" y="164">GND</text>
<text x="238" y="162.8">21</text>
</g>
<g font-size="2" fill="#808080">
<text x="102.1" y="56" transform="rotate(-90 102.1 56)">VCC</text>
<text x="102.1" y="65.3" transform="rotate(-90 102.1 65.3)">GND</text>
</g>
<text font-size="2" fill="#c90d0c" x="48.6" y="66.8" transform="rotate(-90 48.6 66.8)">+</text>
</svg>
